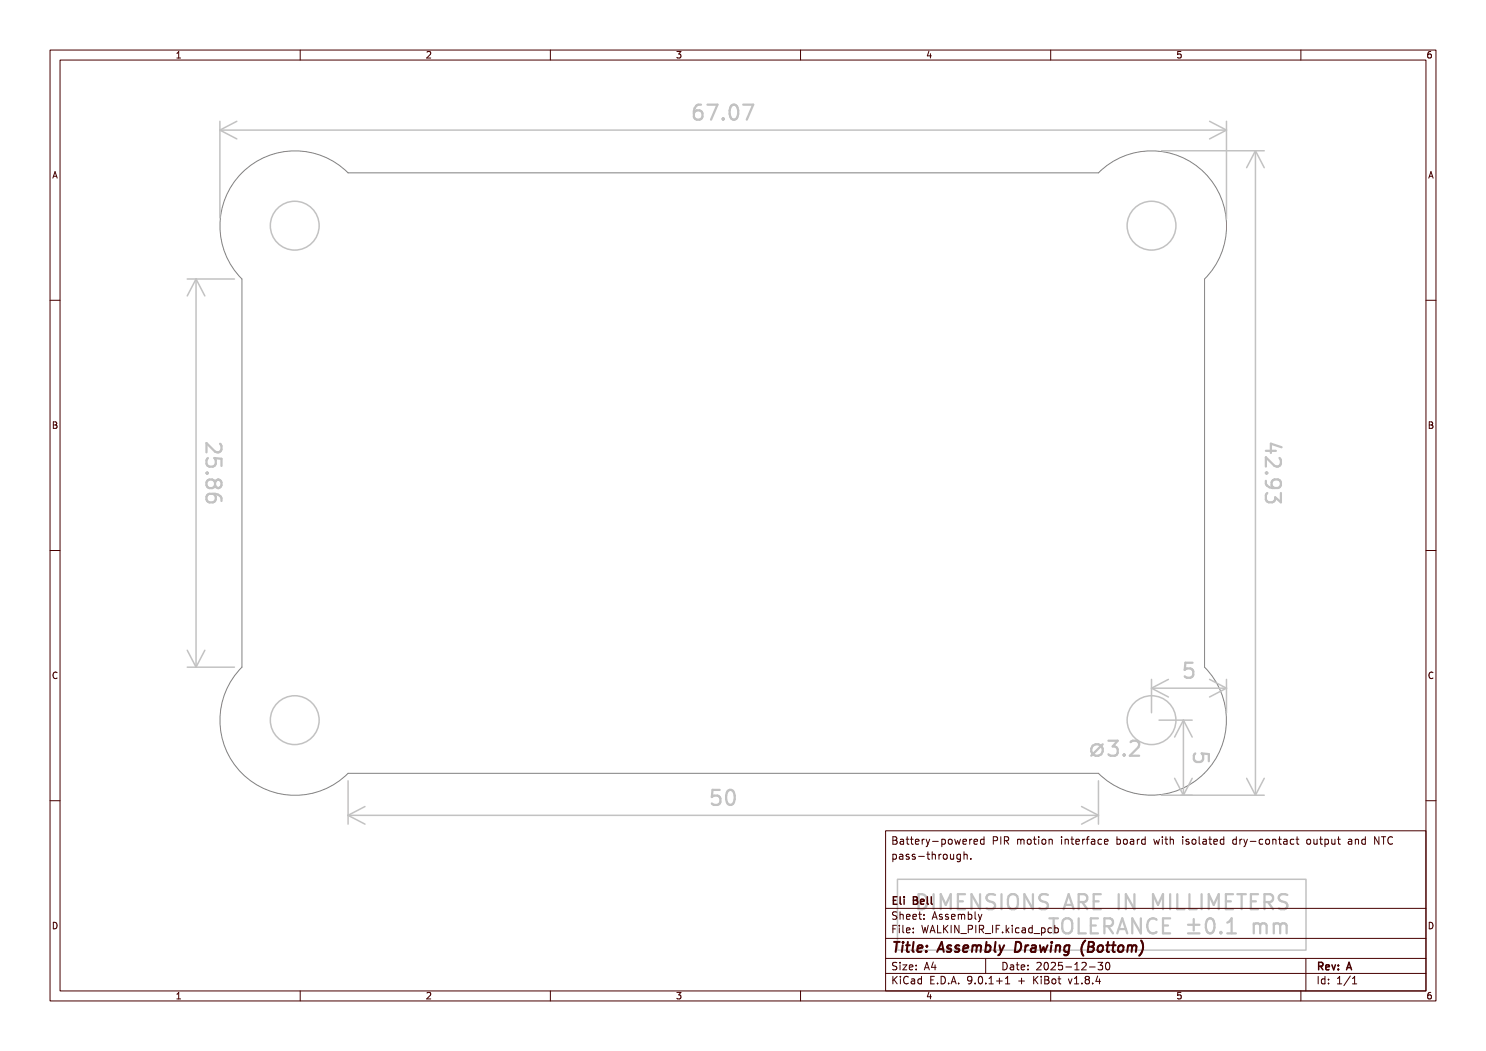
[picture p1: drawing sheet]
<svg xmlns="http://www.w3.org/2000/svg" width="297mm" height="210mm" viewBox="0 0 297 210" stroke-linecap="round" stroke-linejoin="round" font-family="sans-serif">
<path d="M48.4 34.5a15 15 0 0 1 21.2 0h149.9a15 15 0 0 1 21.3 0 15 15 0 0 1 0 21.2v77.6a15 15 0 0 1-.1 21.2 15 15 0 0 1-21.2 0h-149.9a15 15 0 0 1-21.2 0 15 15 0 0 1 0-21.2v-77.6a15 15 0 0 1 0-21.2z" fill="none" stroke="#818181" stroke-width=".2"/>
<g fill="none" stroke="#c2c2c2" stroke-width=".3">
<path d="M44 24.2v19.3M44 26h201.1M44 26l3.3 1.8M47.3 24.2l-3.3 1.8M232.2 30.1h20.5M241.8 24.2l3.3 1.8M245.1 24.2v19.5M245.1 26l-3.3 1.8M250.9 30.1v128.8M250.9 30.1l-1.7 3.4M250.9 30.1l1.8 3.4M37.4 55.7h9.5"/>
<path d="M39.2 55.7v77.6M39.2 55.7l-1.8 3.4M39.2 55.7l1.7 3.4M37.4 133.3h9.5M37.4 129.9l1.8 3.4M40.9 129.9l-1.7 3.4M230.1 135.8v6.6M230.1 137.5h15M230.1 137.5l3.4 1.8M233.5 135.8l-3.4 1.7M241.8 135.8l3.3 1.7M245.1 135.8v6.6"/>
<path d="M245.1 137.5l-3.3 1.8M69.6 156v8.7M219.5 156v8.7M231.7 143.9h6.6M232.1 158.9h20.6M234.8 155.5l1.7 3.4M236.5 143.9v15M236.5 143.9l-1.7 3.4M236.5 143.9l1.8 3.4M238.3 155.5l-1.8 3.4M249.2 155.5l1.7 3.4M252.7 155.5l-1.8 3.4"/>
<path d="M69.6 162.9h149.9M69.6 162.9l3.3 1.8M72.9 161.2l-3.3 1.7M179.4 175.7h81.6v14.2h-81.6zM216.2 161.2l3.3 1.7M219.5 162.9l-3.3 1.8"/>
<circle cx="58.9" cy="45.1" r="4.9"/>
<circle cx="230.2" cy="45.1" r="4.9"/>
<circle cx="58.9" cy="143.9" r="4.9"/>
<circle cx="230.2" cy="143.9" r="4.9"/>
</g>
<g fill="none" stroke="#c2c2c2" stroke-width=".45">
<path d="M140.1 20.9a1.19 1.19 0 0 0-1.4 1.3v1.1l.3 .5 .8 .1 .5-.3 .1-.3v-.7l-.3-.4-.8-.1-.5 .2-.1 .3M141.4 20.9h2l-1.3 3M144.5 23.6l.2 .2-.2 .1M144.5 23.6l-.1 .2 .1 .1M144.5 23.6v.3M146.3 21.1a.71 .71 0 0 1 1.1 .4 1.76 1.76 0 0 1-.6 2.4 .76 .76 0 0 1-.8-.6 2.34 2.34 0 0 1 .3-2.2zM148.5 20.9h2l-1.2 3M41.3 94.5h.3M41.3 94.5l.1 .2 .2-.2M41.3 94.5l.1-.1 .2 .1M41.6 91.5l-.3 .5v.7l.3 .4 .2 .1h.8l.4-.2 .1-.3v-.7l-.3-.5 1.5 .2v1.4M42.6 98.7l.2 .1 .3 .4-.1 .9-.4 .3h-.8l-.4-.3-.1-.9 .3-.4a1.98 1.98 0 0 1 2.7 .7v.6"/>
<path d="M43 96.4a.65 .65 0 0 1 .6-.6 .65 .65 0 0 1 .7 .6v.6a.65 .65 0 0 1-.7 .5 .65 .65 0 0 1-.6-.5M43 96.4l-.2-.3-.4-.3h-.6l-.4 .3-.1 .3v.6l.3 .4 .2 .1h.6l.4-.3 .2-.2M43 96.4v.6M44 88.7l.3 .4v.7a.81 .81 0 0 1-1.3 .4l-1.7-1.7v1.9M253 90.1h2M253 96.1a1.19 1.19 0 0 0 1.3 1.4h1.1l.5-.3 .1-.8-.3-.5-.3-.1h-.7l-.4 .3-.2 .8 .3 .5 .3 .1M253 94.5l.1 .2 .2-.2M253 94.5l.1-.1 .2 .1M253 94.5h.3M253.3 98.5l-.3 .4v.9l.1 .3 .5 .3h.7a.81 .81 0 0 0 .6-1l1.1 1v-1.9M255.7 91.5l.3 .4v.8a.82 .82 0 0 1-1.3 .4l-1.7-1.7v1.8M256.1 89.4l-2.1-.7v1.8"/>
<path d="M238.4 132.4h-1.5l-.1 1.5 .4-.3h.7l.3 .1 .3 .4v.8l-.1 .2-.5 .3h-.7l-.4-.3M143.8 157.8h-1.4l-.1 1.5 .4-.3h.7l.3 .1 .3 .4v.8l-.2 .2-.4 .3h-.7l-.4-.3M145.4 158.1a.72 .72 0 0 1 .8-.3 .72 .72 0 0 1 .5 .6 1.77 1.77 0 0 1-.6 2.4 .77 .77 0 0 1-.8-.5 2.56 2.56 0 0 1 .1-2.2zM220.4 148.7l-2.3 2.3M221.5 148h1.9l-1 1.2a.82 .82 0 0 1 1 .5v.7l-.3 .5-.3 .1h-.8l-.5-.3M224.7 150.7l.1 .2-.1 .1M224.7 150.7l-.2 .2 .2 .1M224.7 150.7v.3M226 148.3l.4-.3h.7a.81 .81 0 0 1 .4 1.3l-1.7 1.7h1.9M238.9 150.5l-.3 .5v.7l.3 .4 .3 .2h.7l.4-.3 .2-.3v-.7l-.3-.5 1.4 .2v1.4M183.6 178.7a1.57 1.57 0 0 1 1.6 .8 1.57 1.57 0 0 1-.2 1.7l-.7 .5h-.7zM186.6 178.7v3"/>
<path d="M192.9 178.7h-1.4v3h1.4M195.9 178.7v3l-1.7-3v3M198.9 178.8l-1.2-.1a.73 .73 0 0 0-.5 .7 .73 .73 0 0 0 .5 .7 1.1 1.1 0 0 1 1.2 .7 .77 .77 0 0 1-.6 .9l-1.1-.2M200.2 178.7v3M201.6 179.1a1.01 1.01 0 0 1 1.1-.4 1.01 1.01 0 0 1 .7 1v1a1 1 0 0 1-1 1 1 1 0 0 1-1-1zM206.4 178.7v3l-1.7-3v3M209.4 178.8l-1.1-.1a.73 .73 0 0 0-.6 .7 .73 .73 0 0 0 .6 .7 1.1 1.1 0 0 1 1.1 .7 .77 .77 0 0 1-.5 .9l-1.2-.2M220 178.7h-1.4v3h1.4M223.6 178.7v3M226.7 178.7v3l-1.7-3v3M233.9 178.7v3M235.3 178.7v3h1.4"/>
<path d="M237.7 178.7v3h1.5M240.2 178.7v3M246.4 178.7h-1.4v3h1.4M247.3 178.7h1.7M248.2 178.7v3M251.4 178.7h-1.4v3h1.4M257.3 178.8l-1.1-.1a.73 .73 0 0 0-.6 .7 .73 .73 0 0 0 .6 .7 1.1 1.1 0 0 1 1.1 .7 .77 .77 0 0 1-.6 .9l-1.1-.2M188 181.7v-3l1 2.1 1-2.1v3M191.5 180.1h1M209.7 183.5h1.7M210.6 183.5v3M212.6 181.7l1-3 1 3"/>
<path d="M212.7 183.6a1 1 0 0 1 1.1 0 1 1 0 0 1 .5 .9v1a1 1 0 0 1-1 1 1 1 0 0 1-1-1v-1l.1-.6zM212.9 180.8h1.4M215.6 180.2h1.1a.81 .81 0 0 0 .6-.7 .81 .81 0 0 0-.6-.8h-1.1v3M215.6 183.5v3h1.4M216.3 180.2l1 1.5M218 184.9h1M218.6 180.1h1M219.4 183.5h-1.4v3h1.4M220.7 185.1h1.2a.81 .81 0 0 0 .6-.8 .81 .81 0 0 0-.6-.8h-1.2v3M221.4 185.1l1 1.4M223.3 186.5l1-3 1 3M223.6 185.6h1.4"/>
<path d="M228 183.5v3l-1.7-3v3M230.4 181.7v-3l1 2.1 1-2.1v3M231.2 183.8a1.12 1.12 0 0 0-1.3-.2 1.12 1.12 0 0 0-.6 1.2 1.27 1.27 0 0 0 .3 1.3 1.27 1.27 0 0 0 1.4 .3l.2-.2M232.4 184.9h1M233.9 183.5h-1.5v3h1.5M237.4 186.5h2.3M237.4 184.8h2.3M238.6 183.6v2.3M241.4 183.6a.71 .71 0 0 1 1.2 .5 1.76 1.76 0 0 1-.6 2.4 .77 .77 0 0 1-.8-.6 2.34 2.34 0 0 1 .2-2.3zM241.6 181.7v-3l1 2.1 1-2.1v3M244 186.2l.2 .2-.2 .1M244 186.2l-.1 .2 .1 .1"/>
<path d="M244 186.2v.3M245 180.1h1M245.3 186.5h1.7M245.3 184.4l.6-.5 .3-.4v3M250 180.1h1M250.6 184.5v2M250.6 184.8a.75 .75 0 0 1 1.3 .1M251.9 184.9l.1-.3 .3-.1 .7 .1 .2 .3v1.6M251.9 184.9v1.6M252.7 180.2h1.2a.81 .81 0 0 0 .6-.7 .81 .81 0 0 0-.6-.8h-1.2v3M253.4 180.2l1 1.5M254.6 184.8a.74 .74 0 0 1 1.3 .1"/>
<path d="M254.6 184.5v2M255.9 184.9l.1-.3 .3-.1 .7 .1 .2 .3v1.6M255.9 184.9v1.6"/>
<circle cx="219.2" cy="149.9" r="1.19"/>
</g>
<g fill="none" stroke="#480000" stroke-width=".2">
<path d="M10 10h277v190h-277zM12 12h273v186h-273zM35.3 11.6h.8M35.3 10.7l.4-.4v1.3M60 10v2M85.3 10.4l.5-.1 .3 .4-.8 .9h.8M110 10v2M135.3 10.3h.8l-.4 .5 .3 .1v.6l-.2 .1-.5-.1M160 10v2M185.7 10.2l-.4 1h.9M186 10.7v.9M210 10v2"/>
<path d="M236 10.3h-.6l-.1 .6 .2-.1 .5 .1 .1 .1-.1 .5-.2 .1-.5-.1M260 10v2M286 10.3l-.4 .1-.2 .2-.1 .7 .3 .3 .4-.1 .1-.5-.1-.1-.4-.1-.3 .2M10.6 35.6l.4-1.3 .4 1.3M10.7 35.2h.6M285.6 35.6l.4-1.3 .4 1.3M285.7 35.2h.6M10 60h2M285 60h2M10.7 84.3h.4l.2 .2-.2 .4 .2 .1 .1 .3-.2 .3h-.5zM10.7 84.9h.4M285.7 84.3h.4l.2 .2-.2 .4 .2 .1 .1 .3-.2 .3h-.5z"/>
<path d="M285.7 84.9h.4M10 110h2M285 110h2M11.4 134.4a.62 .62 0 0 0-.9 .5 .62 .62 0 0 0 .7 .7l.2-.1M286.4 134.4a.62 .62 0 0 0-.9 .5 .62 .62 0 0 0 .7 .7l.2-.1M10 160h2M285 160h2M177 166h108v32h-108zM178.5 167.2l.7 .1v.3l-.2 .3a.4 .4 0 0 1 .3 .4 .4 .4 0 0 1-.3 .4h-.5zM178.5 170.7v1.5M178.5 170.8l.4-.1 .3 .3-.2 .6h-.5M178.5 167.9h.5"/>
<path d="M179.8 170.8h.6l.1 .9M180 167.8h.5l.1 .9M180.5 171.1h-.5l-.3 .2 .3 .4 .5-.1M180.6 168.1h-.5l-.2 .2 .2 .4 .5-.1M181.1 167.7h.6M181.3 167.2v1.3l.4 .2M181.7 170.8l-.4-.1-.2 .2 .1 .2 .5 .2v.3h-.6M182 167.7h.5M182.2 167.2v1.3l.3 .2M182.9 170.8l-.4-.1-.2 .2 .1 .2 .5 .2v.3h-.6M183 168.2l.7-.1-.1-.3-.4-.1-.2 .2v.7h.6M183.6 171.1h1.1"/>
<path d="M184.3 167.7v1M184.7 167.7l-.4 .3M185.1 167.7l.4 1M185.2 170.7h.6M185.5 170.2v1.3l.3 .2M185.5 168.7l-.4 .5M185.8 167.7l-.3 1M186.3 170.8l.2-.1 .4 .1 .1 .9M186.3 170.2v1.5M186.4 168.1h1.1M187.7 170.7v1M188.1 170.7l-.4 .3"/>
<path d="M188.2 167.8l.5-.1 .3 .3-.2 .6h-.6M188.2 167.7v1.5M188.6 170.8l.2-.1 .4 .1 .1 .6-.1 .2-.4 .1-.2-.1zM189.7 167.8l.3-.1 .3 .3v.4l-.3 .3-.3-.1-.2-.2zM190 170.7v.9l.4 .1 .2-.1M190.6 170.7v1M190.8 167.7l.3 1 .3-.7 .3 .7 .3-1M192 170.8l-.5-.1-.3 .3 .2 .6h.6M192 170.7v1.2l-.3 .3-.4-.1M192.5 168.2l.7-.1-.1-.3-.4-.1-.2 .2v.7h.6M192.7 170.8l.2-.1 .3 .1 .1 .9M192.7 170.2v1.5"/>
<path d="M193.8 167.7v1M194 171.6v.1M194.2 167.7l-.4 .3M194.7 168.2l.7-.1-.1-.3-.4-.1-.2 .2v.7h.6M196.7 167.8l-.5-.1-.2 .3 .1 .6h.6M196.7 167.2v1.5M198.5 168l.7-.1 .2-.2-.1-.4-.2-.1h-.6v1.5M200 167.2v1.5M200.7 168l.8-.1 .1-.2-.1-.4-.2-.1h-.6v1.5M201.1 168l.5 .7M203.4 167.8l.4-.1 .2 .2M203.4 167.7v1"/>
<path d="M204 167.9l.2-.2 .4 .1 .1 .9M204 167.9v.8M205.5 167.8l.3-.1 .3 .3v.4l-.3 .3-.3-.1-.2-.2zM206.5 167.7h.6M206.7 167.2v1.3l.4 .2M207.6 167.2v.1M207.6 167.7v1M208.4 167.8l.3-.1 .3 .3v.4l-.3 .3-.3-.1-.2-.2zM209.7 167.7v1M209.7 167.8l.2-.1 .3 .1 .1 .9M212.2 167.2v.1M212.2 167.7v1"/>
<path d="M212.9 167.8l.2-.1 .4 .1v.9M212.9 167.7v1M214 167.7h.6M214.2 167.2v1.3l.4 .2M215 168.2l.7-.1v-.3l-.5-.1-.2 .2 .1 .7h.6M216.4 167.7v1M216.8 167.7l-.4 .3M217.1 167.7h.6M217.7 167.2l-.4 .2v1.3M218.2 167.8h.5l.1 .9M218.8 168.1h-.5l-.2 .2 .2 .4 .5-.1M220.2 167.8l-.5-.1-.2 .3 .1 .6h.6"/>
<path d="M220.7 168.2l.8-.1-.1-.3-.4-.1-.3 .2 .1 .7h.6M223.2 167.8l.5-.1 .3 .3-.2 .6h-.6M223.2 167.2v1.5M224.6 167.8l.2-.1 .4 .1 .1 .6-.1 .2-.4 .1-.2-.1zM226 167.8h.5l.1 .9M226.6 168.1h-.5l-.2 .2 .2 .4 .5-.1M227.3 167.7v1M227.7 167.7l-.4 .3M228.9 167.8l-.4-.1-.3 .3 .1 .6h.6M228.9 167.2v1.5M230.6 167.7l.3 1 .3-.7 .3 .7 .2-1M232.3 167.2v.1"/>
<path d="M232.3 167.7v1M232.8 167.7h.6M233 167.2v1.3l.4 .2M233.9 167.8l.2-.1 .4 .1v.9M233.9 167.2v1.5M236.4 167.2v.1M236.4 167.7v1M237.6 167.8l-.4-.1-.2 .2 .1 .2 .5 .2v.3h-.6M238.4 167.8l.3-.1 .3 .3v.4l-.3 .3-.3-.1-.2-.2zM239.7 167.2v1.3l.2 .2M240.5 167.8h.5l.1 .9M241.1 168.1h-.5l-.2 .2 .2 .4 .5-.1"/>
<path d="M241.6 167.7h.6M241.8 167.2v1.3l.4 .2M242.6 168.2l.7-.1-.1-.3-.4-.1-.2 .2 .1 .7h.5M244.6 167.8l-.4-.1-.3 .3 .1 .6h.6M244.6 167.2v1.5M247.1 167.8l-.4-.1-.3 .3 .1 .6h.6M247.1 167.2v1.5M247.8 167.7v1M248.2 167.7l-.4 .3M248.6 167.7l.4 1M249 168.7l-.4 .5M249.3 167.7l-.3 1"/>
<path d="M249.9 168.1h1.1M252.4 167.8l-.4-.1-.3 .3 .1 .6h.6M253 167.8l.2-.1 .5 .1v.6l-.1 .2-.4 .1-.2-.1zM254.4 167.8l.2-.1 .4 .1v.9M254.4 167.7v1M255.5 167.7h.6M255.7 167.2v1.3l.4 .2M256.6 167.8h.6v.9M257.2 168.1h-.5l-.2 .2 .2 .4 .5-.1M258.6 167.8l-.4-.1-.3 .3 .1 .6h.6M259 167.7h.6M259.2 167.2v1.3l.4 .2"/>
<path d="M261.3 167.8l.4-.1 .3 .3v.4l-.3 .3-.4-.1-.1-.2zM262.6 167.7l.1 .9 .3 .1 .2-.1M263.2 167.7v1M263.7 167.7h.6M264 167.2v1.3l.3 .2M264.8 167.7v1.5M264.8 167.8l.4-.1 .3 .3-.1 .6h-.6M266.2 167.7v.9l.4 .1 .2-.1M266.8 167.7v1M267.3 167.7h.6M267.5 167.2v1.3l.4 .2M269.5 167.8h.6l.1 .9"/>
<path d="M270.2 168.1h-.5l-.2 .2 .2 .4 .5-.1M270.9 167.8l.2-.1 .4 .1v.9M270.9 167.7v1M272.9 167.8l-.4-.1-.3 .3 .1 .6h.6M272.9 167.2v1.5M275.6 167.2v1.5l-.9-1.5v1.5M276.1 167.2h.9M276.5 167.2v1.5M278.3 167.3a.71 .71 0 0 0-1 .5 .71 .71 0 0 0 .7 .9l.3-.1M10.7 184.3a.66 .66 0 0 1 .7 .6 .66 .66 0 0 1-.7 .7zM35.3 198.7l.4-.4v1.3M35.3 199.6h.8"/>
<path d="M60 198v2M85.3 198.4l.5-.1 .3 .4-.8 .9h.8M110 198v2M135.3 198.3h.8l-.4 .5 .3 .1v.6l-.2 .1-.5-.1M160 198v2M177 194.5h108M177 191.5h108M177 187.5h108M177 181.5h108M178.5 195.1v1.5M178.5 185.6h.5M178.7 195.7l.6 .9"/>
<path d="M179.2 184.9h-.7v1.5M179.2 192.4l-.5-.1-.2 .1v.5l.6 .3 .1 .3-.2 .3-.6-.1M179.2 182.3l-.5-.1-.2 .1v.5l.6 .3 .1 .3-.2 .3-.6-.1M179.3 195.1l-.8 .9M179.7 184.9v.1M179.7 185.4v1M179.9 182.2v1.5M179.9 192.3v.1M179.9 192.8v1M179.9 182.8l.2-.1 .4 .1v.9M180 195.1v.1M180 195.6v1"/>
<path d="M180.5 192.8h.7l-.7 1h.7M180.5 184.9v1.3l.2 .2M181.2 185.9l.7-.2-.1-.2-.4-.1-.2 .2v.7h.6M181.2 183.2l.7-.1-.1-.3-.4-.1-.2 .2v.7h.6M181.5 195.2a.71 .71 0 0 0-1 .5 .71 .71 0 0 0 .7 .9l.3-.1M181.7 193.3l.8-.1-.1-.3-.4-.1-.3 .2 .1 .7h.6M182.2 195.7h.5l.1 .9M182.5 183.2l.7-.1-.1-.3-.4-.1-.2 .2v.7h.6M182.5 186.3v.1M182.5 185.5v.1M182.8 196h-.5l-.2 .2 .2 .4 .5-.1M183.1 193.7v.1"/>
<path d="M183.1 192.9v.1M183.6 182.7h.6M183.8 182.2v1.3l.4 .2M184.2 195.7l-.5-.1-.2 .3 .1 .6h.6M184.2 195.1v1.5M184.2 184.9l.4 1.5 .3-1.1 .3 1.1 .3-1.5M184.7 183.6v.1M184.7 182.8v.1M184.7 193.8l.5-1.5 .5 1.5M184.9 193.4h.7M185.7 198.2l-.4 1h.9M185.9 186.4l.5-1.5 .5 1.5"/>
<path d="M186 198.7v.9M186 195.8h.5M186 186h.7M186.3 183.7l.5-1.5 .5 1.5M186.5 183.3h.7M186.5 192.2l-.3 1.1h.9M186.7 195.1h-.7v1.5h.7M186.9 192.8v1M187.4 196.5v.1M187.4 184.9v1.5h.7M188.1 195.1a.76 .76 0 0 1 .9 .7 .76 .76 0 0 1-.9 .8zM188.3 182.8l-.3-.1-.3 .2 .1 .2 .5 .2v.3h-.6"/>
<path d="M188.6 184.9v1.5M188.8 185.5l.7 .9M189.5 184.9l-.9 .8M189.5 182.8l-.3-.1-.2 .2v.2l.5 .2v.3h-.5M189.6 196.5v.1M190.1 196.6l.5-1.5 .5 1.5M190.1 184.9v1.5M190.2 183.2l.7-.1-.1-.3-.4-.1-.2 .2v.7h.6M190.2 196.2h.8M191.5 182.8l.5-.1 .2 .2M191.5 182.7v1M191.6 196.5v.1"/>
<path d="M191.7 184.9v1.5l-.9-1.5v1.5M192 186.5h1.2M192.2 182.9l.2-.2 .3 .1 .1 .9M192.2 182.9v.8M193.5 182.8l.5-.1 .2 .3-.1 .6h-.6M193.5 185.7l.7-.1 .2-.2-.1-.4-.2-.1h-.6v1.5M193.5 182.2v1.5M194.2 195.7l-.2 .3h-.3l-.3-.3 .1-.5 .5-.1 .2 .1a.99 .99 0 0 1-.4 1.4h-.3M194.9 196.5v.1M194.9 182.2v1.3l.2 .2M195 184.9v1.5M195.5 182.7l.4 1"/>
<path d="M195.7 195.2l.2-.1a.8 .8 0 0 1 .5 .7 .8 .8 0 0 1-.5 .8l-.2-.1-.2-.5zM195.7 185.7l.8-.1 .1-.2-.1-.4-.2-.1h-.6v1.5M195.9 183.7l-.4 .5M196.1 185.7l.5 .7M196.2 182.7l-.3 1M196.9 186.5h1.1M197 191.5v3M197 196.5v.1M197.7 196.6h.8M197.7 195.5l.4-.4v1.5M198.4 184.9v1.5M199.1 185.6h.5"/>
<path d="M199.2 196h1.1M199.7 195.4v1.2M199.8 184.9h-.7v1.5M200.4 186.3v.1M200.5 192.3a.76 .76 0 0 1 .8 .7 .76 .76 0 0 1-.8 .8zM201 196.6h.8M201 195.5l.4-.4v1.5M201.1 184.9v1.5M201.2 185.8l.5 .6M201.7 185.4l-.6 .6M202 192.9h.5l.1 .9M202.3 184.9v.1"/>
<path d="M202.3 185.4v1M202.6 193.2h-.5l-.2 .2 .2 .4 .5-.1M203.1 192.8h.6M203.3 192.3v1.3l.4 .2M203.6 196h1.1M203.7 185.5l-.5-.1-.2 .3 .1 .6h.6M204.1 193.3l.7-.1-.1-.3-.4-.1-.2 .2 .1 .7h.5M204.2 195.4v1.2M204.3 185.5h.6l.1 .9M205 185.7l-.5 .1-.3 .2 .3 .4 .5-.1M205.5 193.7v.1M205.5 192.9v.1"/>
<path d="M206.3 185.5l-.4-.1-.3 .3 .1 .6h.6M206.3 184.9v1.5M206.6 195.1v1.5M206.7 186.5h1.1M206.8 195.7l.7 .9M207.2 192.4l.6-.1 .3 .4-.9 1.1h.9M207.5 195.1l-.9 .9M208.1 195.1v.1M208.1 195.6v1M208.2 185.5l.4-.1 .3 .3-.2 .6h-.5M208.2 185.4v1.5M208.8 195.1l.7 .1 .1 .3-.3 .3a.4 .4 0 0 1 .4 .4 .4 .4 0 0 1-.3 .4h-.6z"/>
<path d="M208.8 195.8h.5M208.9 192.4l.1-.1a.8 .8 0 0 1 .5 .7 .8 .8 0 0 1-.5 .8 1 1 0 0 1-.1-1.4zM210 198v2M210.1 192.4l.6-.1 .3 .4-1 1.1h1M210.2 185.5l-.5-.1-.2 .3 .1 .6h.6M210.4 195.7l.3-.1 .3 .3v.4l-.3 .3-.3-.1-.2-.2zM210.8 185.5l.4-.1 .3 .3-.1 .6h-.6M210.8 184.9v1.5M211.5 195.6h.5M211.7 195.1v1.3l.3 .2M212.3 192.3h-.7l-.1 .7 .2-.1h.5l.2 .3-.1 .5-.2 .1-.6-.1M213 193.2h1.2"/>
<path d="M213.5 195.6l.4 1 .3-1M214.7 196.6h.9M214.7 195.5l.5-.4v1.5M214.8 193.8h.9M214.8 192.7l.4-.4v1.5M216.2 192.4l.6-.1 .3 .4-.9 1.1h.9M216.2 196.5v.1M217.2 195.7l-.3 .3v.3l.3 .3h.3l.2-.3v-.3l-.2-.3M217.2 195.7l-.3-.3 .3-.3h.3l.2 .3-.2 .3M217.2 195.7h.3M217.7 193.2h1.2M218.4 196.5v.1"/>
<path d="M219.4 195l-.4 1.1h1M219.5 192.3h.9l-.5 .6 .4 .1v.7l-.2 .1-.6-.1M219.7 195.6v1M221.1 192.4l.2-.1a.8 .8 0 0 1 .5 .7 .8 .8 0 0 1-.5 .8l-.2-.1-.1-.5zM236 198.3h-.6l-.1 .6 .2-.1 .5 .1 .1 .1-.1 .5-.2 .1-.5-.1M260 198v2M261 191.5v6.5M263.5 195.1v1.5M264.8 195.7l-.4-.1-.3 .3 .1 .6h.6M264.8 195.1v1.5M265.5 196.5v.1M265.5 195.7v.1"/>
<path d="M267.3 196.6h.9M267.3 195.5l.4-.4v1.5M269.9 195l-1.3 2M270.3 196.6h.9M270.3 195.5l.4-.4v1.5M285.7 184.3a.66 .66 0 0 1 .7 .6 .66 .66 0 0 1-.7 .7zM286 198.3l-.4 .1-.2 .2-.1 .8 .3 .2 .4-.1 .1-.5-.1-.1-.4-.1-.3 .2"/>
</g>
<g fill="none" stroke="#480000" stroke-width=".3">
<path d="M178.6 179.9h.5M179.3 179.2h-.7v1.5h.7M179.9 179.2v1.3l.2 .2M180.7 179.2v.1M180.7 179.7v1M182.6 179.9h.5M182.6 179.2l.7 .1v.3l-.2 .3a.4 .4 0 0 1 .3 .4 .4 .4 0 0 1-.3 .4h-.5zM185.3 179.2v1.3l.3 .2M186.1 179.2v1.3l.2 .2M184 180.2l.7-.2-.1-.2-.4-.1-.2 .2 .1 .7h.5M263.6 193.1l.7-.1 .1-.2-.1-.4-.2-.1h-.5v1.5M263.9 193.1l.5 .7"/>
<path d="M265 193.3l.7-.2-.1-.2-.4-.1-.2 .2 .1 .7h.5M266.2 192.8l.4 1 .3-1M267.5 193.6v.2M267.5 192.9v.1M269.1 193.8l.5-1.5 .5 1.5M269.3 193.4h.7"/>
</g>
<g fill="none" stroke="#480000" stroke-width=".4">
<path d="M178.7 188.2h1.1M179.3 188.2l-.3 2M180.4 188.9l-.1 1.3M180.5 188.2v.2M181.1 188.9h.7M181.5 188.2l-.3 1.7 .1 .2 .4 .1M182.6 188.2l-.2 1.7 .2 .3M183.4 189.5l1-.1-.1-.4h-.7l-.3 .9 .3 .3 .6-.1M185.1 190v.2M185.3 189l-.1 .2M187.3 190.2l.9-2 .4 2M187.6 189.6h.9"/>
<path d="M190.1 189a.49 .49 0 0 0-.8 .3l.1 .1 .6 .2 .1 .3-.3 .3-.6-.1M191.7 189a.49 .49 0 0 0-.8 .3l.1 .1 .7 .2v.3l-.3 .3-.6-.1M192.5 189.5l1-.1v-.4h-.8l-.2 .9 .2 .3 .6-.1M194.4 189.1a.49 .49 0 0 1 .8 .1M194.4 188.9l-.1 1.3M195.2 189.2a.5 .5 0 0 1 .8-.2v1.2M195.2 189.2l-.1 1M197.1 189h.7l.2 .3-.1 .5a.66 .66 0 0 1-1 .3M197.2 188.2l-.3 2M199 188.2l-.2 1.7 .2 .3M199.8 188.9l.3 1.3M200.1 190.2l-.3 .5-.3 .2"/>
<path d="M200.7 188.9l-.6 1.3M203.1 188.2a.96 .96 0 0 1 1 .6 .96 .96 0 0 1-.3 1.1l-.5 .3h-.5zM205 188.9l-.2 1.3M205.6 188.9l-.4 .1-.3 .3M206.2 189h.8l-.1 1.2M207 189.4h-.7a.4 .4 0 0 0-.3 .4 .4 .4 0 0 0 .3 .4l.6-.1M207.8 188.9l.3 1.3 .5-.9 .2 .9 .6-1.3M210.1 188.9l-.1 1.3M210.2 188.2v.2M211.1 189.1a.49 .49 0 0 1 .8 .1l-.1 1M211.1 188.9l-.2 1.3M213.7 189a.66 .66 0 0 0-.9 .3l-.1 .5 .1 .3h.8"/>
<path d="M213.8 188.9l-.4 1.8a.57 .57 0 0 1-.7 .1M216.9 187.9a2.36 2.36 0 0 0-.4 3.1M217.5 189.2h.7M217.6 188.2l.9 .1a.51 .51 0 0 1 .1 .5 .51 .51 0 0 1-.4 .4l.3 .1a.58 .58 0 0 1-.3 .9h-.8zM219.5 189.1a.52 .52 0 0 1 .6-.2 .52 .52 0 0 1 .4 .4l-.1 .5a.55 .55 0 0 1-.5 .4 .55 .55 0 0 1-.6-.4zM221.1 188.9h.7M221.5 188.2l-.3 1.7 .1 .2 .4 .1M222.2 188.9h.8M222.6 188.2l-.2 1.7 .1 .2 .3 .1M223.6 189.1a.52 .52 0 0 1 .6-.2 .52 .52 0 0 1 .4 .4l-.1 .5a.55 .55 0 0 1-.5 .4 .55 .55 0 0 1-.6-.4zM225.4 189.1a.49 .49 0 0 1 .9 .1M225.5 188.9l-.2 1.3"/>
<path d="M226.3 189.2a.5 .5 0 0 1 .8-.2l-.1 1.2M226.3 189.2l-.1 1M228.1 187.9a2.32 2.32 0 0 1-.4 3.1"/>
</g>
<g font-size="4" fill="#fff">
<text x="138.5" y="24">67.07</text>
<text x="41.1" y="88.5" transform="rotate(90 41.1 88.5)">25.86</text>
<text x="252.9" y="88.5" transform="rotate(90 252.9 88.5)">42.93</text>
<text x="236.4" y="135.6">5</text>
<text x="218.9" y="151.4">⌀3.2</text>
<text x="238.5" y="150.2" transform="rotate(90 238.5 150.2)">5</text>
<text x="142.2" y="161">50</text>
<text x="188.4" y="181.6">DIMENSIONS ARE IN MILLIMETERS</text>
<text x="217.2" y="186.4">TOLERANCE ±0.1 mm</text>
</g>
<text font-size="2.7" fill="#fff" x="178" y="190.3">Title: Assembly Drawing (Bottom)</text>
<g font-size="2" fill="#fff">
<text x="178" y="168.8">Battery-powered PIR motion interface board with isolated dry-contact output and NTC</text>
<text x="178" y="171.8">pass-through.</text>
<text x="178" y="180.8">Eli Bell</text>
<text x="178" y="183.8">Sheet: Assembly</text>
<text x="178" y="186.5">File: WALKIN_PIR_IF.kicad_pcb</text>
<text x="178" y="193.9">Size: A4</text>
<text x="178" y="196.7">KiCad E.D.A. 9.0.1+1 + KiBot v1.8.4</text>
<text x="200" y="193.9">Date: 2025-12-30</text>
<text x="263" y="196.7">Id: 1/1</text>
<text x="263" y="193.9">Rev: A</text>
</g>
<g font-size="1.7" fill="#fff">
<text x="35" y="11.6">1</text>
<text x="85" y="11.6">2</text>
<text x="135" y="11.6">3</text>
<text x="185" y="11.6">4</text>
<text x="235" y="11.6">5</text>
<text x="285" y="11.6">6</text>
<text x="10.5" y="35.6">A</text>
<text x="285.5" y="35.6">A</text>
<text x="10.5" y="85.6">B</text>
<text x="285.5" y="85.6">B</text>
<text x="10.5" y="135.7">C</text>
<text x="285.5" y="135.7">C</text>
<text x="10.5" y="185.6">D</text>
<text x="285.5" y="185.6">D</text>
<text x="35" y="199.7">1</text>
<text x="85" y="199.7">2</text>
<text x="135" y="199.7">3</text>
<text x="185" y="199.7">4</text>
<text x="235" y="199.7">5</text>
<text x="285" y="199.7">6</text>
</g>
</svg>
